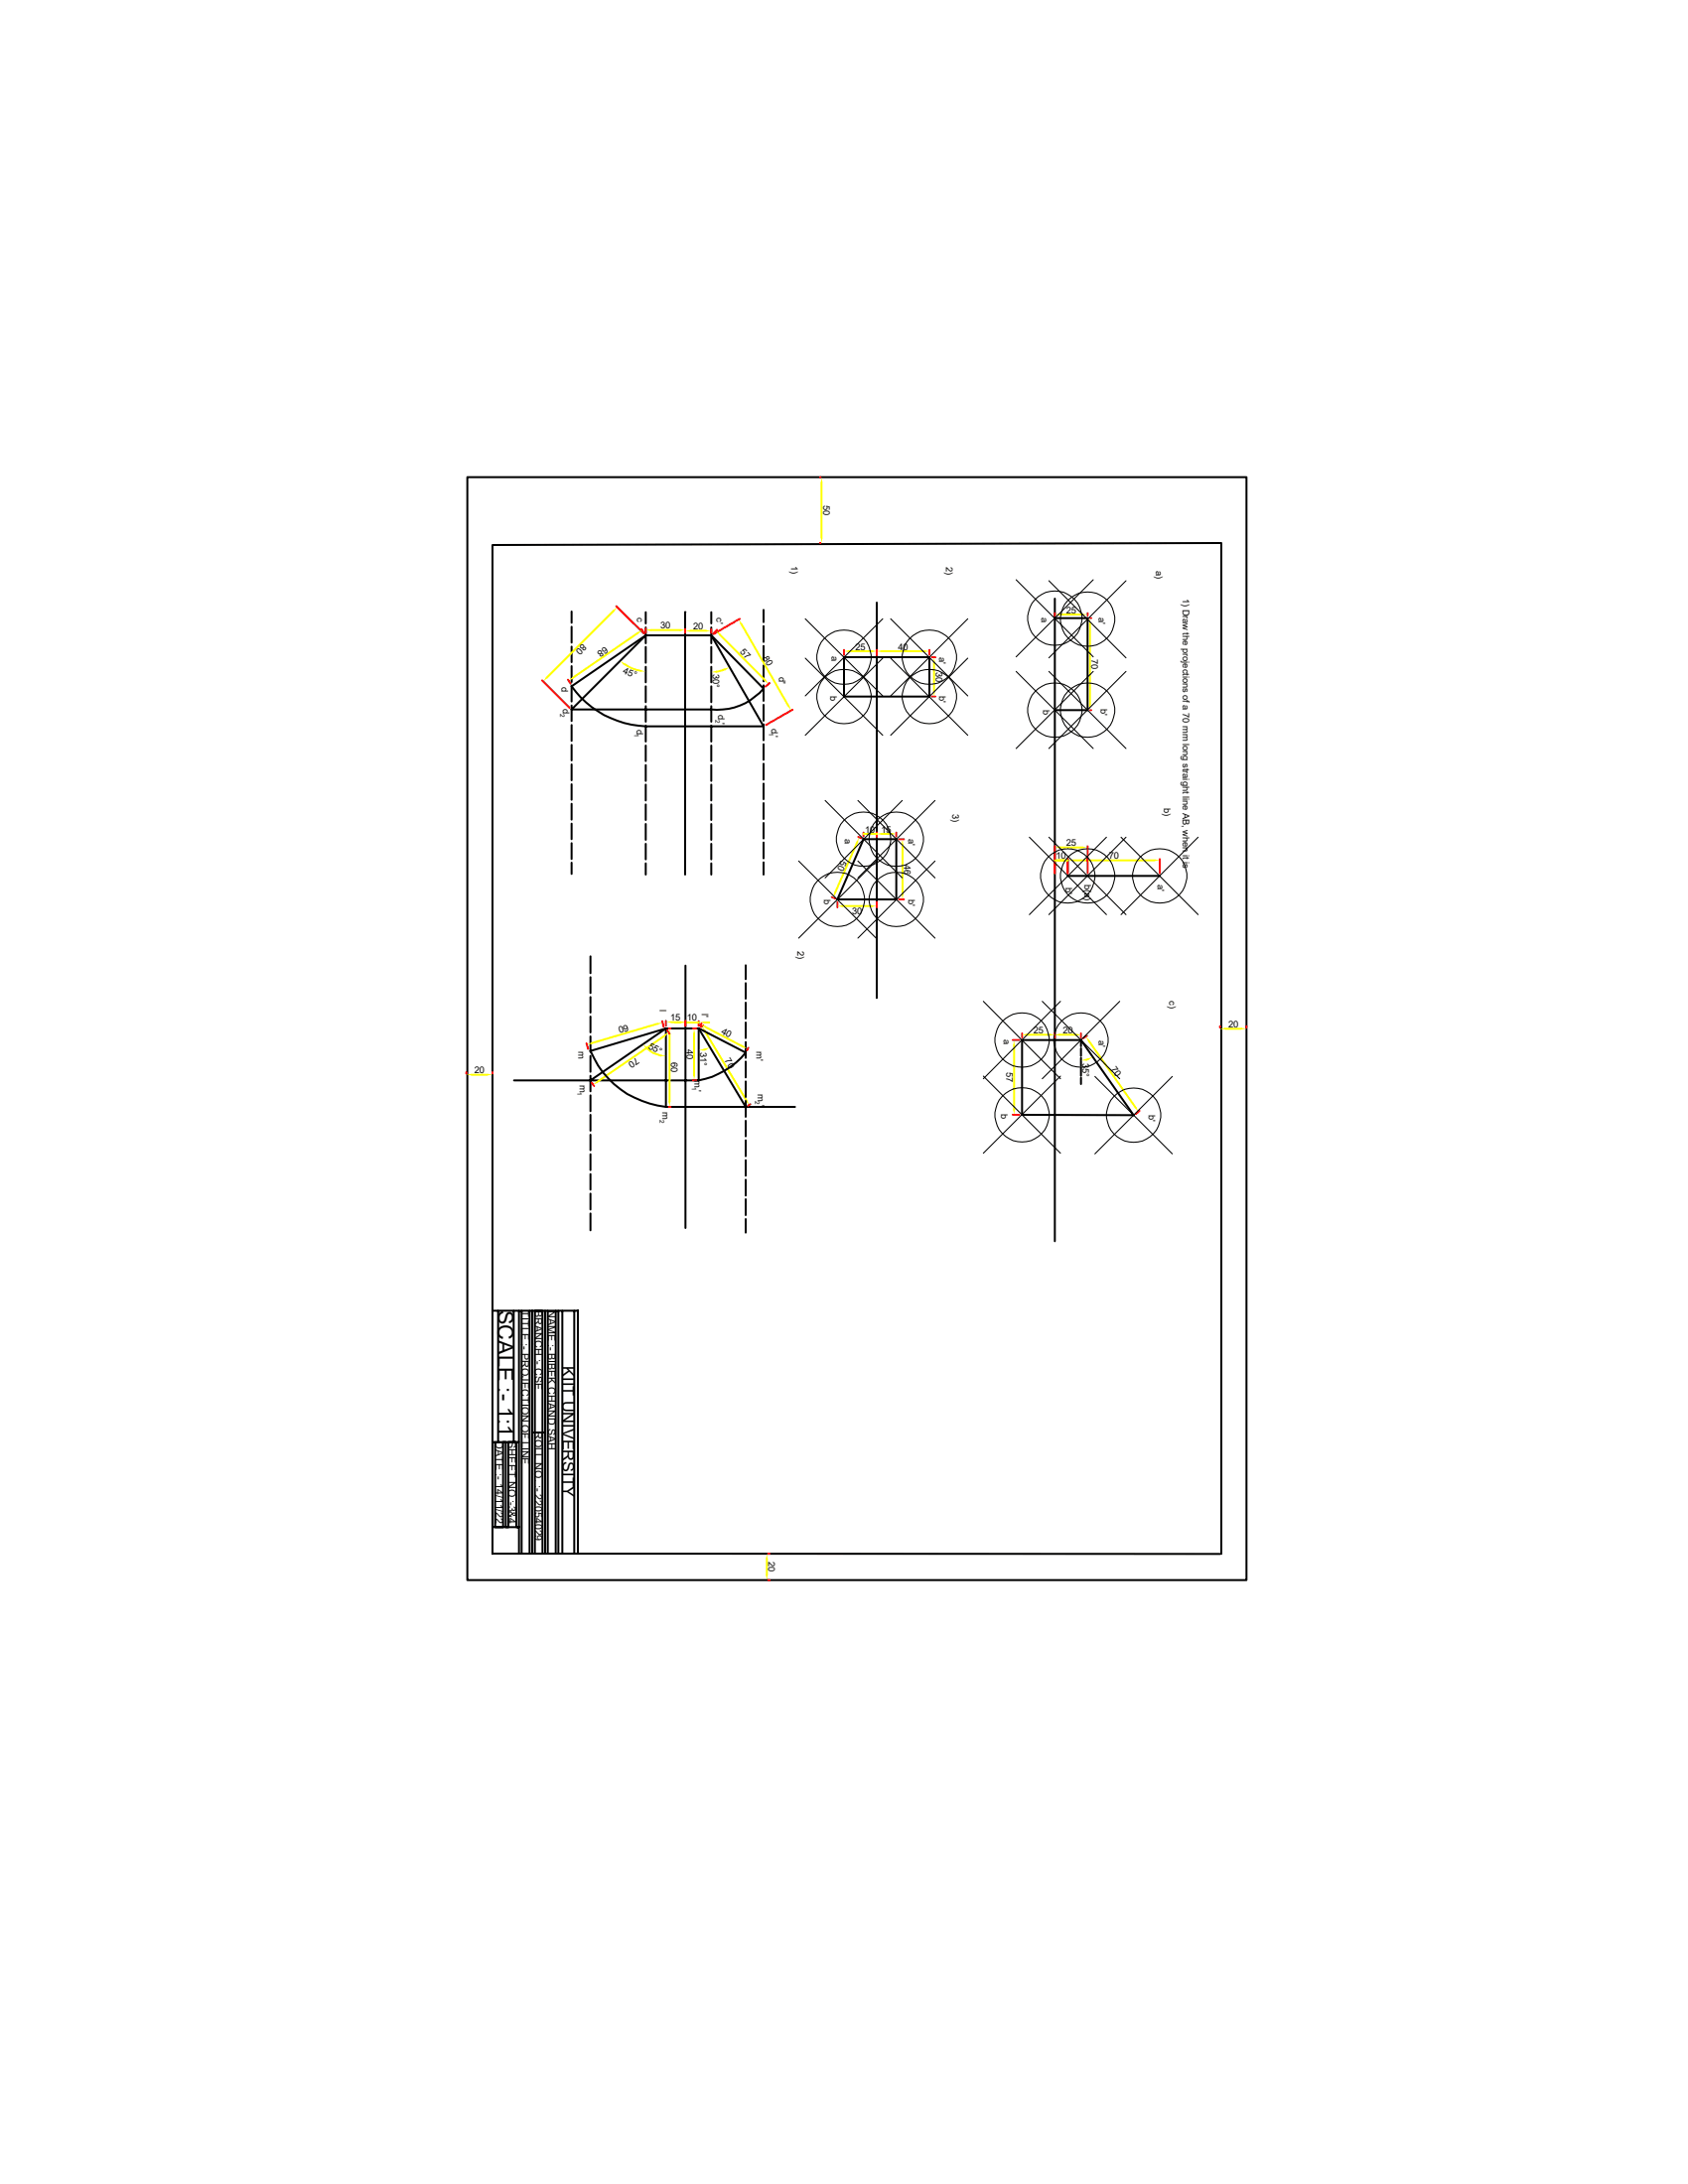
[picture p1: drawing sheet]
<svg xmlns="http://www.w3.org/2000/svg" width="216mm" height="279mm" viewBox="0 0 216 279" stroke-linecap="round" stroke-linejoin="round" font-family="sans-serif">
<g fill="none" stroke="#000" stroke-width=".25">
<path d="M59.8 61h99.6v141.1h-99.6zM156 69.5l-93 .2v129.1M156.2 69.5v129.3M63.7 167.7v16.8M65.7 167.7v16.8M66.4 167.7v31.1h-.7M66.7 167.7v31.1M67.7 167.7v31.1M69.7 167.7v31.1M70.1 167.7v31.1M71.1 167.7v31.1M71.4 167.7v31.1"/>
<path d="M71.9 167.7v31.1M73.4 167.7v31.1M63 184.5v14.3h93M63.3 184.5v10.9h1v-10.9h.4v10.9h.3v-10.9h1v10.9h.4h-3.4M66.3 184.5h-3.3v-16.8h10.9v31.1v-31.1v31.1h-10.9M68.4 198.8v-31.1h1v31.1M69.7 183.3h-1.6v-15.6v31.1"/>
</g>
<path d="M104.9 61h.1M104.9 69.5h.1" fill="none" stroke="#f00" stroke-width=".25"/>
<path d="M105.1 61.7v7.1" fill="none" stroke="#ff0" stroke-width=".25"/>
<g fill="#ff0">
<path d="M105.1 61l.1 .7h-.2z"/>
<path d="M105 68.8h.2l-.1 .7z"/>
</g>
<path d="M156 131.3v.1M159.4 131.3v.1" fill="none" stroke="#f00" stroke-width=".25"/>
<path d="M156.7 131.6h2" fill="none" stroke="#ff0" stroke-width=".25"/>
<g fill="#ff0">
<path d="M158.7 131.5l.7 .1-.7 .1z"/>
<path d="M156 131.6l.7-.1v.2z"/>
</g>
<path d="M98.3 198.8h.1M98.3 202.1h.1" fill="none" stroke="#f00" stroke-width=".25"/>
<path d="M98.1 199.4v2.1" fill="none" stroke="#ff0" stroke-width=".25"/>
<g fill="#ff0">
<path d="M98.1 198.8l.1 .6h-.2z"/>
<path d="M98 201.5h.2l-.1 .6z"/>
</g>
<path d="M59.6 137.2v.1M63 137.2v.1" fill="none" stroke="#f00" stroke-width=".25"/>
<path d="M60.3 137.5h2" fill="none" stroke="#ff0" stroke-width=".25"/>
<g fill="#ff0">
<path d="M62.3 137.4l.7 .1-.7 .1z"/>
<path d="M59.6 137.5l.7-.1v.2z"/>
</g>
<path d="M134.9 76.6v82.2M139.1 79.1v11.7" fill="none" stroke="#000" stroke-width=".25"/>
<path d="M134.9 78.4v.3M139.1 78.4v.3" fill="none" stroke="#f00" stroke-width=".25"/>
<path d="M135.6 78.6h2.8" fill="none" stroke="#ff0" stroke-width=".25"/>
<g fill="#ff0">
<path d="M138.4 78.5l.7 .1-.7 .1z"/>
<path d="M134.9 78.6l.7-.1v.2z"/>
</g>
<g fill="none" stroke="#000" stroke-width=".25">
<path d="M73.1 78.2v1.5M82.6 78.3v1.5M87.7 78.3l-.1 33.6M91 78.3v1.5M97.7 78v1.6M73.1 80.2v2M73.1 82.7v2M73.1 85.2v2M73.1 87.7v2M73.1 90.3v1.9M73.1 92.8v2M73.1 95.3v2"/>
<path d="M73.1 97.8v2M82.6 80.3v2M82.6 82.8v2M82.6 85.3v2M82.6 87.8v2M82.6 90.3v2M82.6 92.8v2.1M82.6 95.4v2M82.6 97.9v2M91 90.8h-17.9l9.5-9.5h8.4l6.7 11.6h-15.1M91 80.3v2M91 82.8v2"/>
<path d="M91 85.3v2M91 87.8v2M91 90.3v2M91 92.8v2.1M91 95.4v2M91 97.9v2M97.7 80.1v2M97.7 82.6v2M97.7 85.1v2.1M97.7 87.7v2M97.7 90.2v2M97.7 92.7v2"/>
<path d="M97.7 95.2v2M97.7 97.7v2M73.1 100.3v2M73.1 102.8v2.1M73.1 105.4v2M73.1 107.9v2M73.1 110.4v1.4M82.6 100.4v2M82.6 102.9v2M82.6 105.4v2M82.6 107.9v2M82.6 110.4v1.5"/>
<path d="M91 100.4v2M91 102.9v2M91 105.4v2M91 107.9v2M91 110.4v1.5M97.7 100.2v2M97.7 102.7v2.1M97.7 105.3v2M97.7 107.8v2M97.7 110.3v1.6"/>
</g>
<path d="M87.6 80.5v.4M91 80.5v.4" fill="none" stroke="#f00" stroke-width=".25"/>
<path d="M88.3 80.7h2" fill="none" stroke="#ff0" stroke-width=".25"/>
<g fill="#ff0">
<path d="M90.3 80.6l.7 .1-.7 .1z"/>
<path d="M87.6 80.7l.7-.1v.2z"/>
</g>
<path d="M82.6 80.4v.5M87.6 80.4v.5" fill="none" stroke="#f00" stroke-width=".25"/>
<path d="M83.3 80.6h3.7" fill="none" stroke="#ff0" stroke-width=".25"/>
<g fill="#ff0">
<path d="M87 80.5l.6 .1-.6 .1z"/>
<path d="M82.6 80.6l.7-.1v.2z"/>
</g>
<g fill="none" stroke="#000" stroke-width=".25">
<path d="M75.5 122.3v2.2M75.5 125v2M75.5 127.6v1.9M75.5 130v2.1M75.5 132.6v2M75.5 135.1v2M75.5 137.6v2M85.2 131.6h4.2v6.6h-23.7M85.2 131.6v10h16.5M85.2 131.6l-9.7 6.6M85.2 131.6l-9.7 2.9M87.7 123.5v33.6"/>
<path d="M75.5 140.1v2.1M75.5 142.6v2.1M75.5 145.2v2M75.5 147.7v2M75.5 150.2v2M75.5 152.7v2M75.5 155.2v2.2"/>
</g>
<path d="M87.7 130.6v.6M89.4 130.6v.6" fill="none" stroke="#f00" stroke-width=".25"/>
<path d="M86.4 130.8h.6M87.7 130.8h1.7M90 130.8h.7" fill="none" stroke="#ff0" stroke-width=".25"/>
<g fill="#ff0">
<path d="M89.4 130.8l.6-.1v.2z"/>
<path d="M87 130.7l.7 .1-.7 .1z"/>
</g>
<path d="M85.2 130.6v.6M87.7 130.6v.6" fill="none" stroke="#f00" stroke-width=".25"/>
<path d="M85.9 130.8h1.1" fill="none" stroke="#ff0" stroke-width=".25"/>
<g fill="#ff0">
<path d="M87 130.6l.7 .2-.7 .1z"/>
<path d="M85.2 130.8l.7-.2v.3z"/>
</g>
<path d="M85.5 131.6h.3M85.5 141.6h.3" fill="none" stroke="#f00" stroke-width=".25"/>
<path d="M85.6 132.2v8.7" fill="none" stroke="#ff0" stroke-width=".25"/>
<g fill="#ff0">
<path d="M85.6 131.6l.1 .6h-.2z"/>
<path d="M85.5 140.9h.2l-.1 .7z"/>
</g>
<path d="M88.6 131.6h.4M88.6 138.2h.4" fill="none" stroke="#f00" stroke-width=".25"/>
<path d="M88.8 132.2v5.4" fill="none" stroke="#ff0" stroke-width=".25"/>
<g fill="#ff0">
<path d="M88.8 131.6l.1 .6h-.2z"/>
<path d="M88.7 137.6h.2l-.1 .6z"/>
</g>
<path d="M75.7 138.5l.3 .4M85.3 131.8l.3 .4" fill="none" stroke="#f00" stroke-width=".25"/>
<path d="M85 132.5l-8.6 5.9" fill="none" stroke="#ff0" stroke-width=".25"/>
<g fill="#ff0">
<path d="M84.9 132.4l.7-.3-.6 .5z"/>
<path d="M75.9 138.8l.5-.5 .1 .2z"/>
</g>
<path d="M75 133.5l.2 .7M84.7 130.6l.2 .8" fill="none" stroke="#f00" stroke-width=".25"/>
<path d="M84.1 131l-8.4 2.4" fill="none" stroke="#ff0" stroke-width=".25"/>
<g fill="#ff0">
<path d="M84.1 130.9l.7-.1-.7 .3z"/>
<path d="M75.1 133.6l.6-.3v.3z"/>
</g>
<path d="M94.6 79.2l-3.3 1.9M101.3 90.8l-3.3 2" fill="none" stroke="#f00" stroke-width=".25"/>
<path d="M94.8 79.8l6 10.5" fill="none" stroke="#ff0" stroke-width=".25"/>
<g fill="#ff0">
<path d="M94.5 79.2l.4 .6-.2 .1z"/>
<path d="M100.8 90.3h.2l.2 .6z"/>
</g>
<path d="M78.8 77.6l3.5 3.4M69.3 87l3.6 3.6" fill="none" stroke="#f00" stroke-width=".25"/>
<path d="M78.5 78.1l-8.6 8.6" fill="none" stroke="#ff0" stroke-width=".25"/>
<g fill="#ff0">
<path d="M78.4 78.1l.6-.4-.4 .5z"/>
<path d="M69.8 86.6l.2 .1-.5 .5z"/>
</g>
<path d="M92.7 85.6l-1 .3" fill="none" stroke="#ff0" stroke-width=".25"/>
<g fill="#ff0">
<path d="M91 86l.7-.2v.3z"/>
<path d="M92.7 85.6l.6-.3-.5 .5z"/>
</g>
<path d="M79.9 85a4.6 4.6 0 0 0 2 .8" fill="none" stroke="#ff0" stroke-width=".25"/>
<g fill="#ff0">
<path d="M79.3 84.5l.6 .4-.1 .1z"/>
<path d="M81.9 85.7l.7 .2h-.7z"/>
</g>
<path d="M89.4 131.6l6 10" fill="none" stroke="#000" stroke-width=".25"/>
<path d="M90 131.2l-.3 .2M96 141.3l-.3 .1" fill="none" stroke="#f00" stroke-width=".25"/>
<path d="M90.1 131.9l5.4 8.9" fill="none" stroke="#ff0" stroke-width=".25"/>
<g fill="#ff0">
<path d="M89.8 131.3l.5 .5-.3 .1z"/>
<path d="M95.4 140.8l.2-.1 .2 .7z"/>
</g>
<g fill="none" stroke="#000" stroke-width=".25">
<path d="M89.4 131.6l6 3.1M95.4 123.5v1.8M95.4 125.8v2M95.4 128.3v2M95.4 130.8v2M95.4 133.3v2M95.4 135.8v2M95.4 138.3v2M95.4 140.8v2.1M95.4 143.4v2M95.4 145.9v2M95.4 148.4v2"/>
<path d="M95.4 150.9v2.1M95.4 153.4v2M95.4 156v1.7"/>
</g>
<path d="M89.7 130.9l-.1 .4M95.7 134l-.2 .4" fill="none" stroke="#f00" stroke-width=".25"/>
<path d="M90.3 131.4l4.7 2.5" fill="none" stroke="#ff0" stroke-width=".25"/>
<g fill="#ff0">
<path d="M89.7 131.1l.6 .2-.1 .2z"/>
<path d="M95.1 133.8l.5 .4-.6-.2z"/>
</g>
<path d="M90.2 134.2l-.2 .1" fill="none" stroke="#ff0" stroke-width=".25"/>
<g fill="#ff0">
<path d="M89.4 134.4l.6-.2v.2z"/>
<path d="M90.2 134.2l.6-.2-.5 .4z"/>
</g>
<path d="M82.7 134.1a3.1 3.1 0 0 0 1.8 .9" fill="none" stroke="#ff0" stroke-width=".25"/>
<g fill="#ff0">
<path d="M82.3 133.6l.5 .4-.2 .2z"/>
<path d="M84.5 134.9l.7 .2h-.7z"/>
</g>
<path d="M139.4 79.1h.2M139.4 90.8h.2" fill="none" stroke="#f00" stroke-width=".25"/>
<path d="M139.4 79.8v10.4" fill="none" stroke="#ff0" stroke-width=".25"/>
<g fill="#ff0">
<path d="M139.4 79.1l.1 .7h-.2z"/>
<path d="M139.3 90.2h.2l-.1 .6z"/>
</g>
<path d="M136.6 112.1h11.7" fill="none" stroke="#000" stroke-width=".25"/>
<path d="M136.6 109.9v1.8M148.3 109.9v1.8" fill="none" stroke="#f00" stroke-width=".25"/>
<path d="M137.2 110.1h10.5" fill="none" stroke="#ff0" stroke-width=".25"/>
<g fill="#ff0">
<path d="M147.7 109.9l.6 .2-.6 .1z"/>
<path d="M136.6 110.1l.6-.2v.3z"/>
</g>
<path d="M134.9 108.2v3.5M139.1 108.2v3.5" fill="none" stroke="#f00" stroke-width=".25"/>
<path d="M135.6 108.4h2.8" fill="none" stroke="#ff0" stroke-width=".25"/>
<g fill="#ff0">
<path d="M138.4 108.3l.7 .1-.7 .1z"/>
<path d="M134.9 108.4l.7-.1v.2z"/>
</g>
<path d="M134.9 109.9v1.8M136.6 109.9v1.8" fill="none" stroke="#f00" stroke-width=".25"/>
<path d="M134.9 110.1h1.7" fill="none" stroke="#ff0" stroke-width=".25"/>
<path d="M135.9 109.9l.7 .2-.7 .1z" fill="#ff0"/>
<path d="M135.3 110.1h.6" fill="none" stroke="#ff0" stroke-width=".25"/>
<path d="M134.9 110.1l.7-.2v.3z" fill="#ff0"/>
<path d="M135.6 110.1h.6M135.6 132.4h2" fill="none" stroke="#ff0" stroke-width=".25"/>
<path d="M130.7 133.1h7.6l6.7 9.6-14.3-.1zM138.3 133.1v.8M138.3 134.1v1M138.3 135.3v1.1M138.3 136.6v1M138.3 137.9v.8" fill="none" stroke="#000" stroke-width=".25"/>
<path d="M134.9 132.2v.5M138.3 132.2v.5" fill="none" stroke="#f00" stroke-width=".25"/>
<g fill="#ff0">
<path d="M137.6 132.2l.7 .2-.7 .1z"/>
<path d="M134.9 132.4l.7-.2v.3z"/>
</g>
<path d="M130.7 132.2v.5M134.9 132.2v.5" fill="none" stroke="#f00" stroke-width=".25"/>
<path d="M131.4 132.4h2.8" fill="none" stroke="#ff0" stroke-width=".25"/>
<g fill="#ff0">
<path d="M134.2 132.2l.7 .2-.7 .1z"/>
<path d="M130.7 132.4l.7-.2v.3z"/>
</g>
<path d="M129.5 133.1h.9M129.5 142.6h.9" fill="none" stroke="#f00" stroke-width=".25"/>
<path d="M129.7 133.7v8.2" fill="none" stroke="#ff0" stroke-width=".25"/>
<g fill="#ff0">
<path d="M129.7 133.1l.1 .6h-.2z"/>
<path d="M129.6 141.9h.2l-.1 .7z"/>
</g>
<path d="M139 132.5l-.5 .3M145.8 142.1l-.5 .4" fill="none" stroke="#f00" stroke-width=".25"/>
<path d="M139.3 133.2l5.9 8.5" fill="none" stroke="#ff0" stroke-width=".25"/>
<g fill="#ff0">
<path d="M138.9 132.6l.5 .5-.2 .1z"/>
<path d="M145.2 141.7l.1-.1 .3 .6z"/>
</g>
<path d="M139.1 135.5l-.2 .1" fill="none" stroke="#ff0" stroke-width=".25"/>
<g fill="#ff0">
<path d="M138.3 135.7l.6-.2v.2z"/>
<path d="M139.1 135.4l.6-.2-.5 .4z"/>
</g>
<path d="M112.1 77.1v50.6M107.9 84.1h11v5h-11zM110.4 107.4h4.2v7.7h-7.5z" fill="none" stroke="#000" stroke-width=".25"/>
<path d="M112.1 83.1v.7M118.9 83.1v.7" fill="none" stroke="#f00" stroke-width=".25"/>
<path d="M112.8 83.3h5.4" fill="none" stroke="#ff0" stroke-width=".25"/>
<g fill="#ff0">
<path d="M118.2 83.2l.7 .1-.7 .1z"/>
<path d="M112.1 83.3l.7-.1v.2z"/>
</g>
<path d="M107.9 83.1v.7M112.1 83.1v.7" fill="none" stroke="#f00" stroke-width=".25"/>
<path d="M108.6 83.3h2.9" fill="none" stroke="#ff0" stroke-width=".25"/>
<g fill="#ff0">
<path d="M111.5 83.2l.6 .1-.6 .1z"/>
<path d="M107.9 83.3l.7-.1v.2z"/>
</g>
<path d="M119.2 84.1h.4M119.2 89.1h.4" fill="none" stroke="#f00" stroke-width=".25"/>
<path d="M119.5 84.8v3.6" fill="none" stroke="#ff0" stroke-width=".25"/>
<g fill="#ff0">
<path d="M119.5 84.1l.1 .7h-.2z"/>
<path d="M119.4 88.4h.2l-.1 .7z"/>
</g>
<path d="M115 107.4h.6M115 115.1h.6" fill="none" stroke="#f00" stroke-width=".25"/>
<path d="M115.4 108v6.4" fill="none" stroke="#ff0" stroke-width=".25"/>
<g fill="#ff0">
<path d="M115.4 107.4l.1 .6h-.2z"/>
<path d="M115.3 114.4h.2l-.1 .7z"/>
</g>
<path d="M112.1 106.5v.5M114.6 106.5v.5" fill="none" stroke="#f00" stroke-width=".25"/>
<path d="M112.8 106.7h1.2" fill="none" stroke="#ff0" stroke-width=".25"/>
<g fill="#ff0">
<path d="M114 106.6l.6 .1-.6 .1z"/>
<path d="M112.1 106.7l.7-.1v.2z"/>
</g>
<path d="M110.4 106.5v.5M112.1 106.5v.5" fill="none" stroke="#f00" stroke-width=".25"/>
<path d="M110.4 106.7h1.7" fill="none" stroke="#ff0" stroke-width=".25"/>
<path d="M111.5 106.6l.6 .1-.6 .1z" fill="#ff0"/>
<path d="M110.8 106.7h.7" fill="none" stroke="#ff0" stroke-width=".25"/>
<path d="M110.4 106.7l.7-.1v.2z" fill="#ff0"/>
<path d="M107.8 115.9h3.7M111.1 106.7h.7" fill="none" stroke="#ff0" stroke-width=".25"/>
<path d="M107.1 115.4v.7M112.1 115.4v.7" fill="none" stroke="#f00" stroke-width=".25"/>
<g fill="#ff0">
<path d="M111.5 115.8l.6 .1-.6 .1z"/>
<path d="M107.1 115.9l.7-.1v.2z"/>
</g>
<path d="M106.4 114.8l.4 .1M109.8 107.1l.4 .1" fill="none" stroke="#f00" stroke-width=".25"/>
<path d="M109.6 107.7l-2.8 6.5" fill="none" stroke="#ff0" stroke-width=".25"/>
<g fill="#ff0">
<path d="M109.9 107.1l-.2 .7-.1-.1z"/>
<path d="M106.7 114.2l.2 .1-.3 .6z"/>
</g>
<g fill="none" stroke="#000" stroke-width=".13">
<path d="M103 79.2l9.9 9.8M112.9 79.2l-9.9 9.8M113.9 79.2l9.9 9.8M123.8 79.2l-9.9 9.8M134.2 74.3l9.8 9.9M144 74.3l-9.8 9.9M103 84.2l9.9 9.9M112.9 84.2l-9.9 9.9M113.9 84.2l9.9 9.9M123.8 84.2l-9.9 9.9M134.2 85.9l9.8 9.9M144 85.9l-9.8 9.9"/>
<path d="M102.2 110.2l9.9 9.8M105.5 102.4l9.9 9.9M109.7 102.4l9.9 9.9M109.7 110.2l9.9 9.8M112.1 110.2l-9.9 9.8M115.4 102.4l-9.9 9.9M119.6 102.4l-9.9 9.9M119.6 110.2l-9.9 9.8M131.7 107.1l9.8 9.9M134.2 107.1l9.8 9.9M141.5 107.1l-9.8 9.9M143.4 107.1l9.8 9.9"/>
<path d="M144 107.1l-9.8 9.9M153.2 107.1l-9.8 9.9M125.8 128.1l9.8 9.9M125.8 137.7l9.8 9.8M133.3 128.1l9.9 9.9M135.6 128.1l-9.8 9.9M135.6 137.7l-9.8 9.8M140 137.7l9.9 9.9M143.2 128.1l-9.9 9.9M149.9 137.7l-9.9 9.9"/>
<circle cx="139.1" cy="79.2" r="3.5"/>
<circle cx="107.9" cy="89.1" r="3.5"/>
<circle cx="107.9" cy="84.1" r="3.5"/>
<circle cx="118.9" cy="89.1" r="3.5"/>
<circle cx="118.9" cy="84.1" r="3.5"/>
<circle cx="139.1" cy="90.8" r="3.5"/>
<circle cx="107.1" cy="115.1" r="3.5"/>
<circle cx="110.4" cy="107.4" r="3.5"/>
<circle cx="114.6" cy="107.4" r="3.5"/>
<circle cx="114.6" cy="115.1" r="3.5"/>
<circle cx="136.6" cy="112.1" r="3.5"/>
<circle cx="139.1" cy="112.1" r="3.5"/>
<circle cx="148.3" cy="112.1" r="3.5"/>
<circle cx="130.7" cy="133" r="3.5"/>
<circle cx="138.3" cy="133" r="3.5"/>
<circle cx="130.7" cy="142.6" r="3.5"/>
<circle cx="145" cy="142.7" r="3.5"/>
</g>
<path d="M91 81.3l6.7 6.8a7.7 7.7 0 0 1-6.7 2.7" fill="none" stroke="#000" stroke-width=".25"/>
<path d="M91.7 80.6l-.5 .5M98.4 87.4l-.5 .4" fill="none" stroke="#f00" stroke-width=".25"/>
<path d="M92 81.2l5.8 5.8" fill="none" stroke="#ff0" stroke-width=".25"/>
<g fill="#ff0">
<path d="M97.7 87.1l.2-.2 .4 .6z"/>
<path d="M91.6 80.7l.5 .4-.1 .1z"/>
</g>
<path d="M82.6 81.3l-9.5 6.5" fill="none" stroke="#000" stroke-width=".25"/>
<path d="M72.6 87l.4 .5M82 80.5l.4 .5" fill="none" stroke="#f00" stroke-width=".25"/>
<path d="M81.6 81l-8.3 5.7" fill="none" stroke="#ff0" stroke-width=".25"/>
<g fill="#ff0">
<path d="M81.5 80.9l.6-.3-.5 .5z"/>
<path d="M72.7 87.1l.5-.5 .2 .2z"/>
</g>
<path d="M134.9 79.1h4.2M73.1 87.8a12.1 12.1 0 0 0 9.5 5.1M134.9 90.8h4.2M75.5 134.5a11.8 11.8 0 0 0 9.7 7.1M95.4 134.7a10.3 10.3 0 0 1-6 3.5" fill="none" stroke="#000" stroke-width=".25"/>
<g fill="none" stroke="#000" stroke-width=".13">
<path d="M130 74.2l9.8 9.8M139.8 74.2l-9.8 9.8M130 85.9l9.8 9.9M139.8 85.9l-9.8 9.9"/>
<circle cx="134.9" cy="79.1" r="3.5"/>
<circle cx="134.9" cy="90.8" r="3.5"/>
</g>
<text font-size="2.8" x="63.7" y="167.6" transform="rotate(90 63.7 167.6)">SCALE :- 1:1</text>
<text font-size="2.1" x="71.9" y="174.8" transform="rotate(90 71.9 174.8)">KIIT UNIVERSITY</text>
<g font-size="1.4">
<text x="66.7" y="167.7" transform="rotate(90 66.7 167.7)">TITLE :- PROJECTION OF LINE</text>
<text x="68.4" y="167.6" transform="rotate(90 68.4 167.6)">BRANCH :- CSE</text>
<text x="70.1" y="167.6" transform="rotate(90 70.1 167.6)">NAME :- BIBEK CHAND SAH</text>
<text x="63.4" y="184.4" transform="rotate(90 63.4 184.4)">DATE :- 14/11/22</text>
<text x="65" y="184.4" transform="rotate(90 65 184.4)">SHEET NO.:-3&amp;4</text>
<text x="68.4" y="183.1" transform="rotate(90 68.4 183.1)">ROLL NO. :- 22054029</text>
</g>
<g font-size="1.2">
<text x="105.3" y="64.6" transform="rotate(90 105.3 64.6)">50</text>
<text x="101.2" y="72.4" transform="rotate(90 101.2 72.4)">1)</text>
<text x="121" y="72.5" transform="rotate(90 121 72.5)">2)</text>
<text x="147.8" y="73" transform="rotate(90 147.8 73)">a)</text>
<text x="151.3" y="76.5" transform="rotate(90 151.3 76.5)">1) Draw the projections of a 70 mm long straight line AB, when it is</text>
<text x="74.5" y="82.3" transform="rotate(135 74.5 82.3)">80</text>
<text x="77.4" y="82.6" transform="rotate(146 77.4 82.6)">68</text>
<text x="81.5" y="79" transform="rotate(90 81.5 79)">c</text>
<text x="84.5" y="80.4">30</text>
<text x="88.6" y="80.5">20</text>
<text x="91.6" y="79" transform="rotate(90 91.6 79)">c'</text>
<text x="94.6" y="83.5" transform="rotate(45 94.6 83.5)">57</text>
<text x="106.3" y="83.9" transform="rotate(90 106.3 83.9)">a</text>
<text x="109.4" y="83.1">25</text>
<text x="114.9" y="83.1">40</text>
<text x="133.2" y="79" transform="rotate(90 133.2 79)">a</text>
<text x="136.4" y="78.4">25</text>
<text x="140.5" y="79" transform="rotate(90 140.5 79)">a'</text>
<text x="71.8" y="87.9" transform="rotate(90 71.8 87.9)">d</text>
<text x="79.6" y="86.1" transform="rotate(23 79.6 86.1)">45°</text>
<text x="91.1" y="86.3" transform="rotate(90 91.1 86.3)">30°</text>
<text x="97.5" y="84.2" transform="rotate(60 97.5 84.2)">80</text>
<text x="99.6" y="86.7" transform="rotate(90 99.6 86.7)">d'</text>
<text x="106.2" y="89.1" transform="rotate(90 106.2 89.1)">b</text>
<text x="119.7" y="86" transform="rotate(90 119.7 86)">30</text>
<text x="120.1" y="84" transform="rotate(90 120.1 84)">a'</text>
<text x="120.1" y="89.1" transform="rotate(90 120.1 89.1)">b'</text>
<text x="139.6" y="84.3" transform="rotate(90 139.6 84.3)">70</text>
<text x="72" y="90.7" transform="rotate(90 72 90.7)">d</text>
<text x="81.4" y="93.3" transform="rotate(90 81.4 93.3)">d</text>
<text x="91.8" y="91.4" transform="rotate(90 91.8 91.4)">d '</text>
<text x="98.6" y="93.2" transform="rotate(90 98.6 93.2)">d '</text>
<text x="133.4" y="90.8" transform="rotate(90 133.4 90.8)">b</text>
<text x="140.8" y="90.7" transform="rotate(90 140.8 90.7)">b'</text>
<text x="108" y="107.3" transform="rotate(90 108 107.3)">a</text>
<text x="110.6" y="106.5">10</text>
<text x="112.7" y="106.5">15</text>
<text x="116.2" y="107.3" transform="rotate(90 116.2 107.3)">a'</text>
<text x="121.8" y="104.2" transform="rotate(90 121.8 104.2)">3)</text>
<text x="148.8" y="103.4" transform="rotate(90 148.8 103.4)">b)</text>
<text x="107.6" y="110" transform="rotate(113 107.6 110)">50</text>
<text x="115.6" y="110.6" transform="rotate(90 115.6 110.6)">46</text>
<text x="135" y="109.9">10</text>
<text x="136.3" y="113.5" transform="rotate(90 136.3 113.5)">b'</text>
<text x="136.4" y="108.2">25</text>
<text x="138.7" y="113.1" transform="rotate(90 138.7 113.1)">b(a)</text>
<text x="141.8" y="109.9">70</text>
<text x="148" y="113.2" transform="rotate(90 148 113.2)">a'</text>
<text x="105.4" y="115.1" transform="rotate(90 105.4 115.1)">b</text>
<text x="109" y="116.9">30</text>
<text x="116.2" y="115" transform="rotate(90 116.2 115)">b'</text>
<text x="102" y="121.7" transform="rotate(90 102 121.7)">2)</text>
<text x="80.2" y="131.1" transform="rotate(164 80.2 131.1)">60</text>
<text x="84.4" y="129.1" transform="rotate(90 84.4 129.1)">l</text>
<text x="85.7" y="130.6">15</text>
<text x="87.8" y="130.6">10</text>
<text x="89.7" y="129.7" transform="rotate(90 89.7 129.7)">l'</text>
<text x="149.5" y="128.1" transform="rotate(90 149.5 128.1)">c)</text>
<text x="157.1" y="131.4">20</text>
<text x="60.7" y="137.3">20</text>
<text x="74" y="134.5" transform="rotate(90 74 134.5)">m</text>
<text x="81.4" y="135.2" transform="rotate(145 81.4 135.2)">70</text>
<text x="82.8" y="134.1" transform="rotate(28 82.8 134.1)">55°</text>
<text x="85.8" y="135.9" transform="rotate(90 85.8 135.9)">60</text>
<text x="87.8" y="134.3" transform="rotate(90 87.8 134.3)">40</text>
<text x="89.5" y="134.7" transform="rotate(90 89.5 134.7)">31°</text>
<text x="92.2" y="132.2" transform="rotate(28 92.2 132.2)">40</text>
<text x="92.6" y="135.7" transform="rotate(59 92.6 135.7)">70</text>
<text x="96.7" y="134.5" transform="rotate(90 96.7 134.5)">m'</text>
<text x="128.4" y="133" transform="rotate(90 128.4 133)">a</text>
<text x="128.7" y="137.2" transform="rotate(90 128.7 137.2)">57</text>
<text x="132.2" y="132.2">25</text>
<text x="135.9" y="132.2">20</text>
<text x="138.4" y="136" transform="rotate(90 138.4 136)">35°</text>
<text x="140.5" y="133.1" transform="rotate(90 140.5 133.1)">a'</text>
<text x="142" y="136.8" transform="rotate(55 142 136.8)">70</text>
<text x="74.1" y="138.8" transform="rotate(90 74.1 138.8)">m</text>
<text x="84.7" y="142.3" transform="rotate(90 84.7 142.3)">m</text>
<text x="88.8" y="138.2" transform="rotate(90 88.8 138.2)">m '</text>
<text x="96.9" y="139.9" transform="rotate(90 96.9 139.9)">m '</text>
<text x="128" y="142.5" transform="rotate(90 128 142.5)">b</text>
<text x="146.9" y="142.6" transform="rotate(90 146.9 142.6)">b'</text>
<text x="98.3" y="199.8" transform="rotate(90 98.3 199.8)">20</text>
</g>
<g font-size=".8">
<text x="71.7" y="91.3" transform="rotate(90 71.7 91.3)">2</text>
<text x="81.1" y="93.9" transform="rotate(90 81.1 93.9)">1</text>
<text x="91.5" y="92" transform="rotate(90 91.5 92)">2</text>
<text x="98.4" y="93.7" transform="rotate(90 98.4 93.7)">1</text>
<text x="73.9" y="139.7" transform="rotate(90 73.9 139.7)">1</text>
<text x="84.4" y="143.3" transform="rotate(90 84.4 143.3)">2</text>
<text x="88.5" y="139.1" transform="rotate(90 88.5 139.1)">1</text>
<text x="96.6" y="140.9" transform="rotate(90 96.6 140.9)">2</text>
</g>
</svg>
